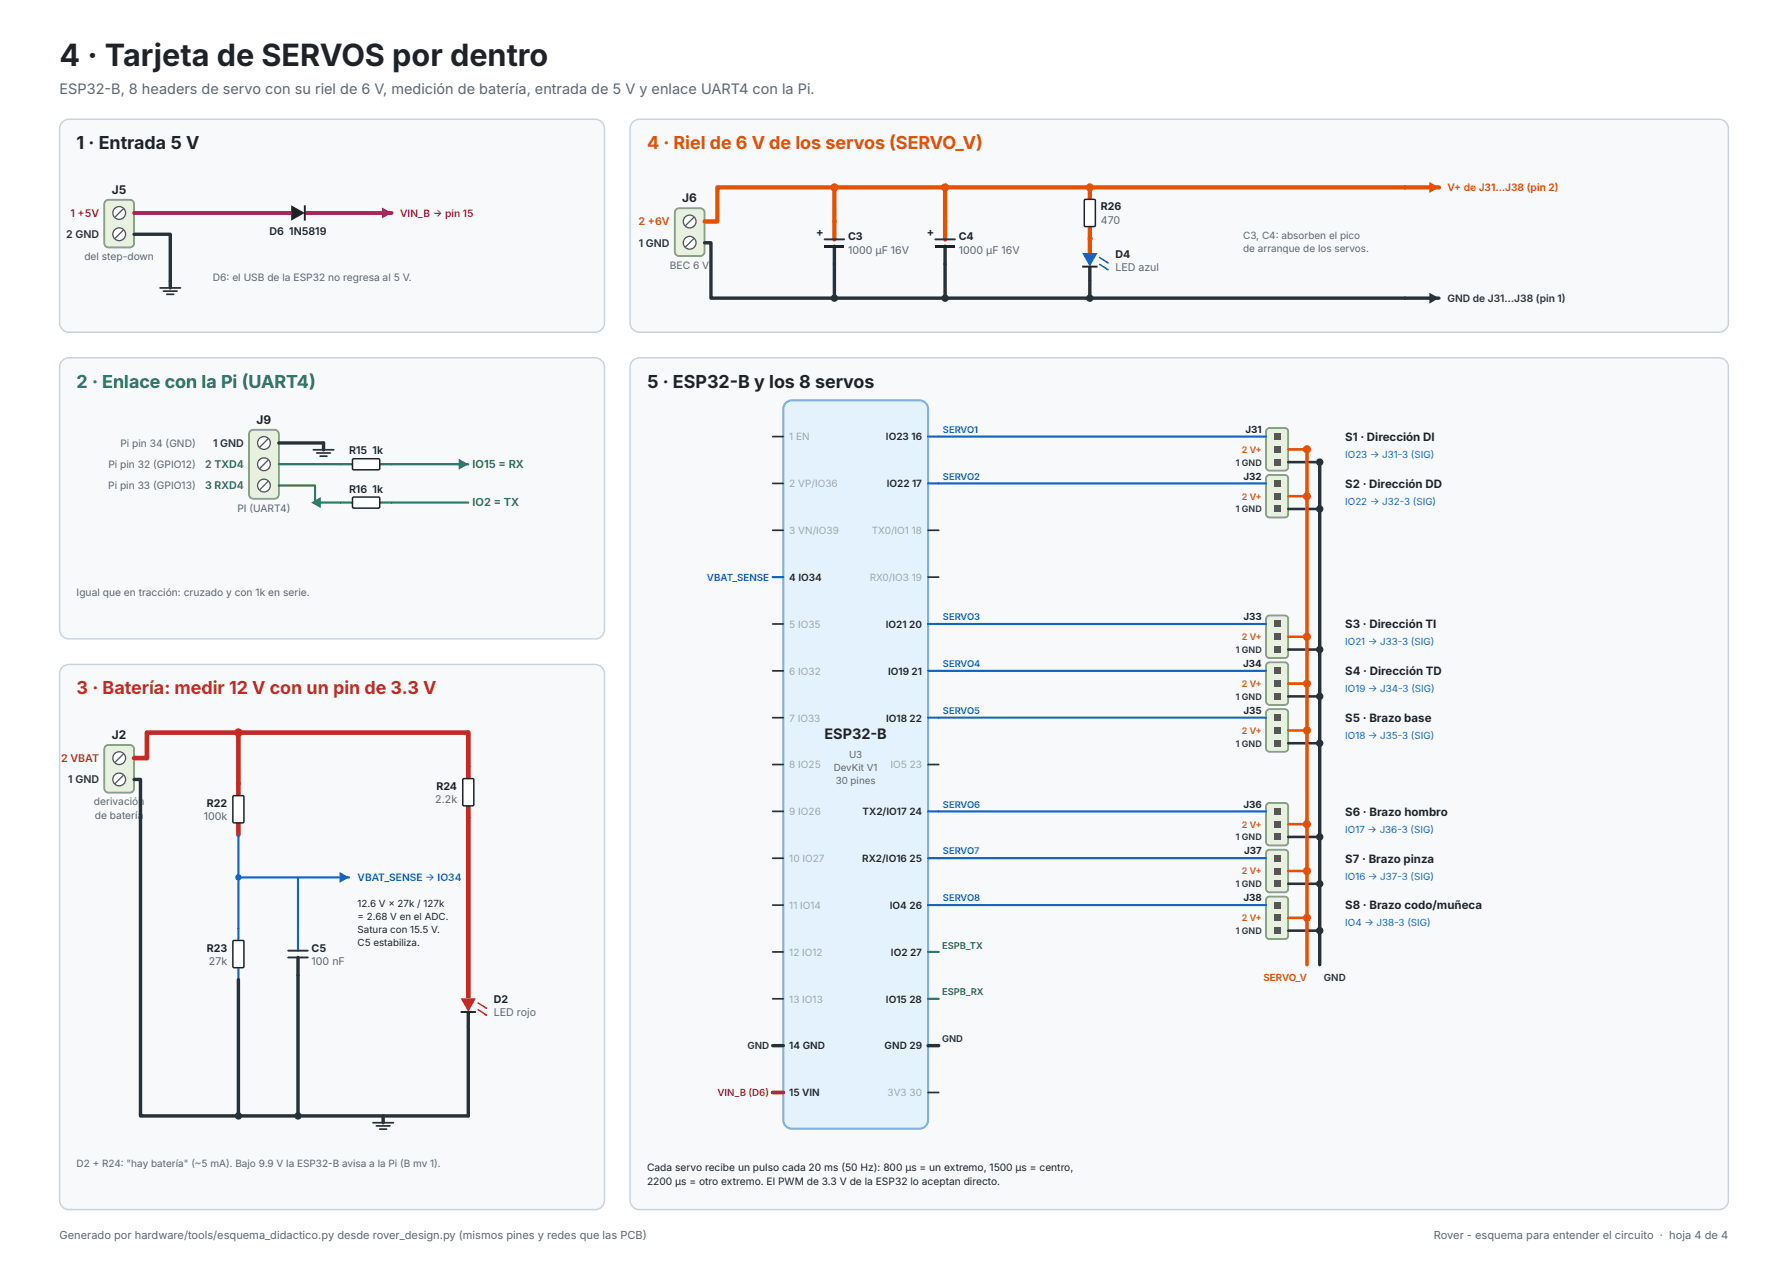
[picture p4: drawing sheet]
<svg xmlns="http://www.w3.org/2000/svg" width="420mm" height="297mm" viewBox="0 0 420 297" stroke-linecap="round" stroke-linejoin="round" font-family="sans-serif">
<path d="M14.6 28.6l1-.5 .6-.1h123.6a2.2 2.2 0 0 1 2.2 2.2v45.6a2.2 2.2 0 0 1-2.2 2.2h-123.6a2.2 2.2 0 0 1-2.2-2.2v-45.6l.1-.6z" fill="#f7f9fb" stroke="#c9d3dc" stroke-width=".35"/>
<path d="M24.8 47.2l.7-.3h5a1 1 0 0 1 1 1v9.2a1 1 0 0 1-1 1h-5a1 1 0 0 1-1-1v-9.2z" fill="#e8f0e0" stroke="#7e9f6a" stroke-width=".4"/>
<circle cx="28" cy="50" r="1.5" fill="#fff" stroke="#555" stroke-width=".3"/>
<path d="M29 49l-2 2z" fill="#000" stroke="#555" stroke-width=".3"/>
<circle cx="28" cy="55" r="1.5" fill="#fff" stroke="#555" stroke-width=".3"/>
<path d="M27 56l2-2z" fill="#000" stroke="#555" stroke-width=".3"/>
<path d="M65 50h3.4M71.6 50h3.4" fill="none" stroke="#ad1457" stroke-width=".9" stroke-linecap="butt"/>
<path d="M68.4 48.2l3.2 1.8-3.2 1.8z" fill="#1f2328"/>
<path d="M71.6 48.2v3.6" fill="none" stroke="#1f2328" stroke-width=".45"/>
<path d="M31.5 50h33.5M75 50h17" fill="none" stroke="#ad1457" stroke-width=".9"/>
<path d="M89.8 48.7l2.2 1.3-2.2 1.3z" fill="#ad1457"/>
<path d="M31.5 55h8.5v12.6" fill="none" stroke="#263238" stroke-width=".8"/>
<path d="M37.6 67.6h4.8M38.4 68.3h3.2M39.2 69.1h1.6" fill="none" stroke="#263238" stroke-width=".4"/>
<path d="M14.6 84.6l1-.5 .6-.1h123.6a2.2 2.2 0 0 1 2.2 2.2v61.6a2.2 2.2 0 0 1-2.2 2.2h-123.6a2.2 2.2 0 0 1-2.2-2.2v-61.6l.1-.6z" fill="#f7f9fb" stroke="#c9d3dc" stroke-width=".35"/>
<path d="M58.8 101.2l.7-.3h5a1 1 0 0 1 1 1v14.2a1 1 0 0 1-1 1h-5a1 1 0 0 1-1-1v-14.2z" fill="#e8f0e0" stroke="#7e9f6a" stroke-width=".4"/>
<circle cx="62" cy="104" r="1.5" fill="#fff" stroke="#555" stroke-width=".3"/>
<path d="M61 105l2-2z" fill="#000" stroke="#555" stroke-width=".3"/>
<circle cx="62" cy="109" r="1.5" fill="#fff" stroke="#555" stroke-width=".3"/>
<path d="M63 108l-2 2z" fill="#000" stroke="#555" stroke-width=".3"/>
<circle cx="62" cy="114" r="1.5" fill="#fff" stroke="#555" stroke-width=".3"/>
<path d="M61 115l2-2z" fill="#000" stroke="#555" stroke-width=".3"/>
<path d="M65.5 104h10.5v1.6" fill="none" stroke="#263238" stroke-width=".8"/>
<path d="M73.6 105.6h4.8M74.4 106.4h3.2M75.2 107.1h1.6" fill="none" stroke="#263238" stroke-width=".4"/>
<path d="M80 109h2.8M89.2 109h2.8" fill="none" stroke="#2e7d32" stroke-width=".5"/>
<path d="M82.8 107.8l.3-.1h6l.1 .3v2.2l-.3 .1h-6l-.1-.3z" fill="#fff" stroke="#1f2328" stroke-width=".35"/>
<path d="M65.5 109h14.5M92 109h18" fill="none" stroke="#2e7d32" stroke-width=".5"/>
<path d="M107.8 107.7l2.2 1.3-2.2 1.3z" fill="#2e7d32"/>
<path d="M80 118h2.8M89.2 118h2.8" fill="none" stroke="#2e7d32" stroke-width=".5"/>
<path d="M82.8 116.8l.3-.1h6l.1 .3v2.2l-.3 .1h-6l-.1-.3z" fill="#fff" stroke="#1f2328" stroke-width=".35"/>
<path d="M65.5 114h8.5v4h6M92 118h18" fill="none" stroke="#2e7d32" stroke-width=".5"/>
<path d="M73.1 118l2.2-1.3v2.6z" fill="#2e7d32"/>
<path d="M14.6 156.6l1-.5 .6-.1h123.6a2.2 2.2 0 0 1 2.2 2.2v123.6a2.2 2.2 0 0 1-2.2 2.2h-123.6a2.2 2.2 0 0 1-2.2-2.2v-123.6l.1-.6z" fill="#f7f9fb" stroke="#c9d3dc" stroke-width=".35"/>
<path d="M24.8 175.2l.7-.3h5a1 1 0 0 1 1 1v9.2a1 1 0 0 1-1 1h-5a1 1 0 0 1-1-1v-9.2z" fill="#e8f0e0" stroke="#7e9f6a" stroke-width=".4"/>
<circle cx="28" cy="178" r="1.5" fill="#fff" stroke="#555" stroke-width=".3"/>
<path d="M29 177l-2 2z" fill="#000" stroke="#555" stroke-width=".3"/>
<circle cx="28" cy="183" r="1.5" fill="#fff" stroke="#555" stroke-width=".3"/>
<path d="M27 184l2-2z" fill="#000" stroke="#555" stroke-width=".3"/>
<path d="M110 172h-75.5v6h-3M56 184v2.8M56 193.2v2.8" fill="none" stroke="#c62828" stroke-width="1.1"/>
<path d="M31.5 183h1.5v79h77" fill="none" stroke="#263238" stroke-width=".8"/>
<path d="M54.7 186.9l.3-.1h2l.3 .1v6l-.1 .3h-2.2l-.3-.1z" fill="#fff" stroke="#1f2328" stroke-width=".35"/>
<path d="M56 172v12" fill="none" stroke="#c62828" stroke-width="1.1"/>
<circle cx="56" cy="172" r=".99" fill="#c62828"/>
<path d="M56 196v10" fill="none" stroke="#1565c0" stroke-width=".5"/>
<circle cx="56" cy="206" r=".75" fill="#1565c0"/>
<path d="M56 218v2.8M56 227.2v2.8" fill="none" stroke="#1565c0" stroke-width=".5"/>
<path d="M54.7 220.9l.3-.1h2l.3 .1v6l-.1 .3h-2.2l-.3-.1z" fill="#fff" stroke="#1f2328" stroke-width=".35"/>
<path d="M56 206v12" fill="none" stroke="#1565c0" stroke-width=".5"/>
<path d="M56 230v32" fill="none" stroke="#263238" stroke-width=".8"/>
<circle cx="56" cy="262" r=".87" fill="#263238"/>
<path d="M56 206h14v17.2" fill="none" stroke="#1565c0" stroke-width=".5"/>
<path d="M70 224.8v37.2" fill="none" stroke="#263238" stroke-width=".8"/>
<path d="M67.7 223.2h4.6M67.7 224.8h4.6" fill="none" stroke="#263238" stroke-width=".45"/>
<circle cx="70" cy="262" r=".87" fill="#263238"/>
<path d="M70 206h12" fill="none" stroke="#1565c0" stroke-width=".5"/>
<path d="M79.8 204.7l2.2 1.3-2.2 1.3z" fill="#1565c0"/>
<path d="M110 180v2.8M110 189.2v2.8" fill="none" stroke="#c62828" stroke-width="1.1"/>
<path d="M108.7 182.9l.3-.1h2l.3 .1v6l-.1 .3h-2.2l-.3-.1z" fill="#fff" stroke="#1f2328" stroke-width=".35"/>
<path d="M110 172v8" fill="none" stroke="#c62828" stroke-width="1.1"/>
<path d="M110 231v3.4" fill="none" stroke="#c62828" stroke-width="1.1" stroke-linecap="butt"/>
<path d="M110 237.6v3.4" fill="none" stroke="#263238" stroke-width=".8" stroke-linecap="butt"/>
<path d="M108.2 234.4h3.6l-1.8 3.2z" fill="#c62828"/>
<path d="M108.2 237.6h3.6" fill="none" stroke="#1f2328" stroke-width=".45"/>
<path d="M112.2 235.4l2.2 1.4z" fill="#000" stroke="#c62828" stroke-width=".35"/>
<path d="M113.5 236l.9 .8h-.5z" fill="#c62828"/>
<path d="M112.2 237l2.2 1.4z" fill="#000" stroke="#c62828" stroke-width=".35"/>
<path d="M113.5 237.6l.9 .8h-.5z" fill="#c62828"/>
<path d="M110 192v39" fill="none" stroke="#c62828" stroke-width="1.1"/>
<path d="M110 241v21M90 262v1.6" fill="none" stroke="#263238" stroke-width=".8"/>
<path d="M87.6 263.6h4.8M88.4 264.4h3.2M89.2 265.1h1.6" fill="none" stroke="#263238" stroke-width=".4"/>
<path d="M148.6 28.6l1-.5 .6-.1h253.6a2.2 2.2 0 0 1 2.2 2.2v45.6a2.2 2.2 0 0 1-2.2 2.2h-253.6a2.2 2.2 0 0 1-2.2-2.2v-45.6l.1-.6z" fill="#f7f9fb" stroke="#c9d3dc" stroke-width=".35"/>
<path d="M158.8 49.2l.7-.3h5a1 1 0 0 1 1 1v9.2a1 1 0 0 1-1 1h-5a1 1 0 0 1-1-1v-9.2z" fill="#e8f0e0" stroke="#7e9f6a" stroke-width=".4"/>
<circle cx="162" cy="52" r="1.5" fill="#fff" stroke="#555" stroke-width=".3"/>
<path d="M161 53l2-2z" fill="#000" stroke="#555" stroke-width=".3"/>
<circle cx="162" cy="57" r="1.5" fill="#fff" stroke="#555" stroke-width=".3"/>
<path d="M163 56l-2 2z" fill="#000" stroke="#555" stroke-width=".3"/>
<path d="M196 52v4.2M330 44h-161.5v8h-3" fill="none" stroke="#e65100" stroke-width="1"/>
<path d="M165.5 57h1.5v13h163M196 57.8v4.2" fill="none" stroke="#263238" stroke-width=".8"/>
<path d="M193.7 56.2h4.6" fill="none" stroke="#263238" stroke-width=".45"/>
<path d="M193.7 57.5h4.6v.7h-4.6z" fill="#1f2328"/>
<path d="M196 44v8" fill="none" stroke="#e65100" stroke-width="1"/>
<path d="M196 62v8" fill="none" stroke="#263238" stroke-width=".8"/>
<circle cx="196" cy="44" r=".95" fill="#e65100"/>
<circle cx="196" cy="70" r=".87" fill="#263238"/>
<path d="M222 52v4.2" fill="none" stroke="#e65100" stroke-width="1"/>
<path d="M222 57.8v4.2" fill="none" stroke="#263238" stroke-width=".8"/>
<path d="M219.7 56.2h4.6" fill="none" stroke="#263238" stroke-width=".45"/>
<path d="M219.7 57.5h4.6v.7h-4.6z" fill="#1f2328"/>
<path d="M222 44v8" fill="none" stroke="#e65100" stroke-width="1"/>
<path d="M222 62v8" fill="none" stroke="#263238" stroke-width=".8"/>
<circle cx="222" cy="44" r=".95" fill="#e65100"/>
<circle cx="222" cy="70" r=".87" fill="#263238"/>
<path d="M256 44v2.8M256 53.2v2.8" fill="none" stroke="#e65100" stroke-width="1"/>
<path d="M254.8 46.8h2.2l.3 .1v6l-.1 .3h-2.2l-.3-.1v-6z" fill="#fff" stroke="#1f2328" stroke-width=".35"/>
<g fill="#e65100">
<circle cx="256" cy="44" r=".5"/>
<circle cx="256" cy="44" r=".95"/>
</g>
<path d="M256 56v3.4" fill="none" stroke="#e65100" stroke-width="1" stroke-linecap="butt"/>
<path d="M256 62.6v3.4" fill="none" stroke="#263238" stroke-width=".8" stroke-linecap="butt"/>
<path d="M254.2 59.4h3.6l-1.8 3.2z" fill="#1565c0"/>
<path d="M254.2 62.6h3.6" fill="none" stroke="#1f2328" stroke-width=".45"/>
<path d="M258.2 60.4l2.2 1.4z" fill="#000" stroke="#1565c0" stroke-width=".35"/>
<path d="M259.5 61l.9 .8h-.5z" fill="#1565c0"/>
<path d="M258.2 62l2.2 1.4z" fill="#000" stroke="#1565c0" stroke-width=".35"/>
<path d="M259.5 62.6l.9 .8h-.5z" fill="#1565c0"/>
<circle cx="256" cy="56" r=".5" fill="#e65100"/>
<path d="M256 66v4" fill="none" stroke="#263238" stroke-width=".8"/>
<circle cx="256" cy="70" r=".87" fill="#263238"/>
<path d="M330 44h8" fill="none" stroke="#e65100" stroke-width="1"/>
<path d="M335.8 42.7l2.2 1.3-2.2 1.3z" fill="#e65100"/>
<path d="M330 70h8" fill="none" stroke="#263238" stroke-width=".8"/>
<path d="M335.8 68.7l2.2 1.3-2.2 1.3z" fill="#263238"/>
<path d="M148.6 84.6l1-.5 .6-.1h253.6a2.2 2.2 0 0 1 2.2 2.2v195.6a2.2 2.2 0 0 1-2.2 2.2h-253.6a2.2 2.2 0 0 1-2.2-2.2v-195.6l.1-.6z" fill="#f7f9fb" stroke="#c9d3dc" stroke-width=".35"/>
<path d="M184.6 94.6l.9-.5 .5-.1h30a2 2 0 0 1 2 2v167a2 2 0 0 1-2 2h-30a2 2 0 0 1-2-2v-167l.1-.5z" fill="#e3f2fd" stroke="#7fb1e3" stroke-width=".5"/>
<g fill="none" stroke="#263238" stroke-width=".4">
<path d="M181.5 102.5h2.5M181.5 113.5h2.5M181.5 124.5h2.5M218 124.5h2.5M218 135.5h2.5M181.5 146.5h2.5M181.5 157.5h2.5M181.5 168.5h2.5M181.5 179.5h2.5M218 179.5h2.5M181.5 190.5h2.5M181.5 201.5h2.5"/>
<path d="M181.5 212.5h2.5M181.5 223.5h2.5M181.5 234.5h2.5M218 256.5h2.5"/>
</g>
<path d="M218 102.5h2.5M218 113.5h2.5M181.5 135.5h2.5M218 146.5h2.5M218 157.5h2.5M218 168.5h2.5M218 190.5h2.5M218 201.5h2.5M218 212.5h2.5" fill="none" stroke="#1565c0" stroke-width=".5"/>
<path d="M181.5 245.5h2.5M218 245.5h2.5" fill="none" stroke="#263238" stroke-width=".8"/>
<path d="M181.5 256.5h2.5" fill="none" stroke="#ad1457" stroke-width=".9"/>
<path d="M218 223.5h2.5M218 234.5h2.5" fill="none" stroke="#2e7d32" stroke-width=".5"/>
<path d="M297.6 100.7l.6-.2h3.6a.8 .8 0 0 1 .8 .8v8.4a.8 .8 0 0 1-.8 .8h-3.6a.8 .8 0 0 1-.8-.8v-8.4z" fill="#e8f0e0" stroke="#7e9f6a" stroke-width=".4"/>
<g fill="#555">
<path d="M299.2 101.7h1.6v1.6h-1.6z"/>
<path d="M299.2 104.7h1.6v1.6h-1.6z"/>
</g>
<path d="M302.6 105.5h4.4" fill="none" stroke="#e65100" stroke-width=".6"/>
<circle cx="307" cy="105.5" r=".95" fill="#e65100"/>
<path d="M299.2 107.7h1.6v1.6h-1.6z" fill="#555"/>
<path d="M302.6 108.5h7.4" fill="none" stroke="#263238" stroke-width=".6"/>
<circle cx="310" cy="108.5" r=".87" fill="#263238"/>
<path d="M220.5 102.5h76.9" fill="none" stroke="#1565c0" stroke-width=".5"/>
<path d="M297.6 111.7l.6-.2h3.6a.8 .8 0 0 1 .8 .8v8.4a.8 .8 0 0 1-.8 .8h-3.6a.8 .8 0 0 1-.8-.8v-8.4z" fill="#e8f0e0" stroke="#7e9f6a" stroke-width=".4"/>
<g fill="#555">
<path d="M299.2 112.7h1.6v1.6h-1.6z"/>
<path d="M299.2 115.7h1.6v1.6h-1.6z"/>
</g>
<path d="M302.6 116.5h4.4" fill="none" stroke="#e65100" stroke-width=".6"/>
<circle cx="307" cy="116.5" r=".95" fill="#e65100"/>
<path d="M299.2 118.7h1.6v1.6h-1.6z" fill="#555"/>
<path d="M302.6 119.5h7.4" fill="none" stroke="#263238" stroke-width=".6"/>
<circle cx="310" cy="119.5" r=".87" fill="#263238"/>
<path d="M220.5 113.5h76.9" fill="none" stroke="#1565c0" stroke-width=".5"/>
<path d="M297.6 144.7l.6-.2h3.6a.8 .8 0 0 1 .8 .8v8.4a.8 .8 0 0 1-.8 .8h-3.6a.8 .8 0 0 1-.8-.8v-8.4z" fill="#e8f0e0" stroke="#7e9f6a" stroke-width=".4"/>
<g fill="#555">
<path d="M299.2 145.7h1.6v1.6h-1.6z"/>
<path d="M299.2 148.7h1.6v1.6h-1.6z"/>
</g>
<path d="M302.6 149.5h4.4" fill="none" stroke="#e65100" stroke-width=".6"/>
<circle cx="307" cy="149.5" r=".95" fill="#e65100"/>
<path d="M299.2 151.7h1.6v1.6h-1.6z" fill="#555"/>
<path d="M302.6 152.5h7.4" fill="none" stroke="#263238" stroke-width=".6"/>
<circle cx="310" cy="152.5" r=".87" fill="#263238"/>
<path d="M220.5 146.5h76.9" fill="none" stroke="#1565c0" stroke-width=".5"/>
<path d="M297.6 155.7l.6-.2h3.6a.8 .8 0 0 1 .8 .8v8.4a.8 .8 0 0 1-.8 .8h-3.6a.8 .8 0 0 1-.8-.8v-8.4z" fill="#e8f0e0" stroke="#7e9f6a" stroke-width=".4"/>
<g fill="#555">
<path d="M299.2 156.7h1.6v1.6h-1.6z"/>
<path d="M299.2 159.7h1.6v1.6h-1.6z"/>
</g>
<path d="M302.6 160.5h4.4" fill="none" stroke="#e65100" stroke-width=".6"/>
<circle cx="307" cy="160.5" r=".95" fill="#e65100"/>
<path d="M299.2 162.7h1.6v1.6h-1.6z" fill="#555"/>
<path d="M302.6 163.5h7.4" fill="none" stroke="#263238" stroke-width=".6"/>
<circle cx="310" cy="163.5" r=".87" fill="#263238"/>
<path d="M220.5 157.5h76.9" fill="none" stroke="#1565c0" stroke-width=".5"/>
<path d="M297.6 166.7l.6-.2h3.6a.8 .8 0 0 1 .8 .8v8.4a.8 .8 0 0 1-.8 .8h-3.6a.8 .8 0 0 1-.8-.8v-8.4z" fill="#e8f0e0" stroke="#7e9f6a" stroke-width=".4"/>
<g fill="#555">
<path d="M299.2 167.7h1.6v1.6h-1.6z"/>
<path d="M299.2 170.7h1.6v1.6h-1.6z"/>
</g>
<path d="M302.6 171.5h4.4" fill="none" stroke="#e65100" stroke-width=".6"/>
<circle cx="307" cy="171.5" r=".95" fill="#e65100"/>
<path d="M299.2 173.7h1.6v1.6h-1.6z" fill="#555"/>
<path d="M302.6 174.5h7.4" fill="none" stroke="#263238" stroke-width=".6"/>
<circle cx="310" cy="174.5" r=".87" fill="#263238"/>
<path d="M220.5 168.5h76.9" fill="none" stroke="#1565c0" stroke-width=".5"/>
<path d="M297.6 188.7l.6-.2h3.6a.8 .8 0 0 1 .8 .8v8.4a.8 .8 0 0 1-.8 .8h-3.6a.8 .8 0 0 1-.8-.8v-8.4z" fill="#e8f0e0" stroke="#7e9f6a" stroke-width=".4"/>
<g fill="#555">
<path d="M299.2 189.7h1.6v1.6h-1.6z"/>
<path d="M299.2 192.7h1.6v1.6h-1.6z"/>
</g>
<path d="M302.6 193.5h4.4" fill="none" stroke="#e65100" stroke-width=".6"/>
<circle cx="307" cy="193.5" r=".95" fill="#e65100"/>
<path d="M299.2 195.7h1.6v1.6h-1.6z" fill="#555"/>
<path d="M302.6 196.5h7.4" fill="none" stroke="#263238" stroke-width=".6"/>
<circle cx="310" cy="196.5" r=".87" fill="#263238"/>
<path d="M220.5 190.5h76.9" fill="none" stroke="#1565c0" stroke-width=".5"/>
<path d="M297.6 199.7l.6-.2h3.6a.8 .8 0 0 1 .8 .8v8.4a.8 .8 0 0 1-.8 .8h-3.6a.8 .8 0 0 1-.8-.8v-8.4z" fill="#e8f0e0" stroke="#7e9f6a" stroke-width=".4"/>
<g fill="#555">
<path d="M299.2 200.7h1.6v1.6h-1.6z"/>
<path d="M299.2 203.7h1.6v1.6h-1.6z"/>
</g>
<path d="M302.6 204.5h4.4" fill="none" stroke="#e65100" stroke-width=".6"/>
<circle cx="307" cy="204.5" r=".95" fill="#e65100"/>
<path d="M299.2 206.7h1.6v1.6h-1.6z" fill="#555"/>
<path d="M302.6 207.5h7.4" fill="none" stroke="#263238" stroke-width=".6"/>
<circle cx="310" cy="207.5" r=".87" fill="#263238"/>
<path d="M220.5 201.5h76.9" fill="none" stroke="#1565c0" stroke-width=".5"/>
<path d="M297.6 210.7l.6-.2h3.6a.8 .8 0 0 1 .8 .8v8.4a.8 .8 0 0 1-.8 .8h-3.6a.8 .8 0 0 1-.8-.8v-8.4z" fill="#e8f0e0" stroke="#7e9f6a" stroke-width=".4"/>
<g fill="#555">
<path d="M299.2 211.7h1.6v1.6h-1.6z"/>
<path d="M299.2 214.7h1.6v1.6h-1.6z"/>
</g>
<path d="M302.6 215.5h4.4" fill="none" stroke="#e65100" stroke-width=".6"/>
<circle cx="307" cy="215.5" r=".95" fill="#e65100"/>
<path d="M299.2 217.7h1.6v1.6h-1.6z" fill="#555"/>
<path d="M302.6 218.5h7.4" fill="none" stroke="#263238" stroke-width=".6"/>
<circle cx="310" cy="218.5" r=".87" fill="#263238"/>
<path d="M220.5 212.5h76.9" fill="none" stroke="#1565c0" stroke-width=".5"/>
<path d="M307 105.5v121" fill="none" stroke="#e65100" stroke-width=".8"/>
<path d="M310 108.5v118" fill="none" stroke="#263238" stroke-width=".8"/>
<text font-size="7.2" fill="#1f2328" x="14" y="15.5">4 · Tarjeta de SERVOS por dentro</text>
<g font-size="4.2" fill="#1f2328">
<text x="18" y="35">1 · Entrada 5 V</text>
<text x="152" y="91">5 · ESP32-B y los 8 servos</text>
</g>
<text font-size="4.2" fill="#e65100" x="152" y="35">4 · Riel de 6 V de los servos (SERVO_V)</text>
<text font-size="4.2" fill="#2e7d32" x="18" y="91">2 · Enlace con la Pi (UART4)</text>
<text font-size="4.2" fill="#c62828" x="18" y="163">3 · Batería: medir 12 V con un pin de 3.3 V</text>
<text font-size="3.4" fill="#5b6573" x="14" y="22">ESP32-B, 8 headers de servo con su riel de 6 V, medición de batería, entrada de 5 V y enlace UART4 con la Pi.</text>
<text font-size="3.4" fill="#1f2328" x="193.7" y="173.5">ESP32-B</text>
<g font-size="2.8" fill="#1f2328">
<text x="26.3" y="45.5">J5</text>
<text x="160.3" y="47.5">J6</text>
<text x="60.3" y="99.5">J9</text>
<text x="26.3" y="173.5">J2</text>
</g>
<g font-size="2.7" fill="#1f2328">
<text x="316" y="103.5">S1 · Dirección DI</text>
<text x="316" y="114.5">S2 · Dirección DD</text>
<text x="316" y="147.5">S3 · Dirección TI</text>
<text x="316" y="158.5">S4 · Dirección TD</text>
<text x="316" y="169.5">S5 · Brazo base</text>
<text x="316" y="191.5">S6 · Brazo hombro</text>
<text x="316" y="202.5">S7 · Brazo pinza</text>
<text x="316" y="213.5">S8 · Brazo codo/muñeca</text>
</g>
<g font-size="2.6" fill="#1f2328">
<text x="191.7" y="55.4">+</text>
<text x="217.7" y="55.4">+</text>
</g>
<g font-size="2.6" fill="#2e7d32">
<text x="111" y="109.9">IO15 = RX</text>
<text x="111" y="118.9">IO2 = TX</text>
</g>
<g font-size="2.6" fill="#5b6573">
<text x="14" y="291">Generado por hardware/tools/esquema_didactico.py desde rover_design.py (mismos pines y redes que las PCB)</text>
<text x="336.8" y="291">Rover - esquema para entender el circuito · hoja 4 de 4</text>
</g>
<text font-size="2.5" fill="#ad1457" x="16.5" y="50.9">1 +5V</text>
<text font-size="2.5" fill="#e65100" x="150" y="52.9">2 +6V</text>
<g font-size="2.5" fill="#1f2328">
<text x="258.6" y="49.4">R26</text>
<text x="63.3" y="55.2">D6 1N5819</text>
<text x="199.2" y="56.4">C3</text>
<text x="225.2" y="56.4">C4</text>
<text x="262" y="60.6">D4</text>
<text x="82" y="106.7">R15 1k</text>
<text x="82" y="115.7">R16 1k</text>
<text x="102.5" y="185.4">R24</text>
<text x="48.6" y="189.4">R22</text>
<text x="48.6" y="223.4">R23</text>
<text x="73.2" y="223.4">C5</text>
<text x="116" y="235.6">D2</text>
</g>
<g font-size="2.5" fill="#5b6573">
<text x="258.6" y="52.6">470</text>
<text x="199.2" y="59.6">1000 µF 16V</text>
<text x="225.2" y="59.6">1000 µF 16V</text>
<text x="262" y="63.6">LED azul</text>
<text x="102.3" y="188.6">2.2k</text>
<text x="47.9" y="192.6">100k</text>
<text x="49.1" y="226.6">27k</text>
<text x="73.2" y="226.6">100 nF</text>
<text x="116" y="238.6">LED rojo</text>
</g>
<g font-size="2.5" fill="#263238">
<text x="15.5" y="55.9">2 GND</text>
<text x="150" y="57.9">1 GND</text>
<text x="50" y="104.9">1 GND</text>
<text x="16" y="183.9">1 GND</text>
</g>
<g font-size="2.5" fill="#2e7d32">
<text x="48.2" y="109.9">2 TXD4</text>
<text x="48.2" y="114.9">3 RXD4</text>
</g>
<text font-size="2.5" fill="#c62828" x="14.4" y="178.9">2 VBAT</text>
<text font-size="2.4" fill="#e65100" x="340" y="44.8">V+ de J31…J38 (pin 2)</text>
<text font-size="2.4" fill="#ad1457" x="94" y="50.8">VIN_B → pin 15</text>
<g font-size="2.4" fill="#5b6573">
<text x="19.8" y="61.1">del step-down</text>
<text x="157.4" y="63.1">BEC 6 V</text>
<text x="50" y="66">D6: el USB de la ESP32 no regresa al 5 V.</text>
<text x="28.3" y="104.9">Pi pin 34 (GND)</text>
<text x="25.4" y="109.9">Pi pin 32 (GPIO12)</text>
<text x="25.4" y="114.9">Pi pin 33 (GPIO13)</text>
<text x="55.8" y="120.1">PI (UART4)</text>
<text x="18" y="140">Igual que en tracción: cruzado y con 1k en serie.</text>
<text x="22.1" y="189.1">derivación</text>
<text x="22.3" y="192.3">de batería</text>
</g>
<text font-size="2.4" fill="#263238" x="340" y="70.8">GND de J31…J38 (pin 1)</text>
<text font-size="2.4" fill="#1565c0" x="84" y="206.8">VBAT_SENSE → IO34</text>
<g font-size="2.4" fill="#1f2328">
<text x="152" y="275">Cada servo recibe un pulso cada 20 ms (50 Hz): 800 µs = un extremo, 1500 µs = centro,</text>
<text x="152" y="278.2">2200 µs = otro extremo. El PWM de 3.3 V de la ESP32 lo aceptan directo.</text>
</g>
<g font-size="2.3" fill="#5b6573">
<text x="292" y="56">C3, C4: absorben el pico</text>
<text x="292" y="59.1">de arranque de los servos.</text>
<text x="199.4" y="178">U3</text>
<text x="195.8" y="181">DevKit V1</text>
<text x="196.3" y="184.1">30 pines</text>
<text x="18" y="274">D2 + R24: &quot;hay batería&quot; (~5 mA). Bajo 9.9 V la ESP32-B avisa a la Pi (B mv 1).</text>
</g>
<g font-size="2.3" fill="#1f2328">
<text x="292.6" y="101.6">J31</text>
<text x="208.1" y="103.4">IO23 16</text>
<text x="292.1" y="112.6">J32</text>
<text x="208.3" y="114.4">IO22 17</text>
<text x="185.4" y="136.4">4 IO34</text>
<text x="208.1" y="147.4">IO21 20</text>
<text x="292.1" y="145.6">J33</text>
<text x="208.6" y="158.4">IO19 21</text>
<text x="292" y="156.6">J34</text>
<text x="292.1" y="167.6">J35</text>
<text x="208.1" y="169.4">IO18 22</text>
<text x="202.6" y="191.4">TX2/IO17 24</text>
<text x="292.1" y="189.6">J36</text>
<text x="202.5" y="202.4">RX2/IO16 25</text>
<text x="292.2" y="200.6">J37</text>
<text x="84" y="213">12.6 V × 27k / 127k</text>
<text x="209" y="213.4">IO4 26</text>
<text x="292.1" y="211.6">J38</text>
<text x="84" y="216">= 2.68 V en el ADC.</text>
<text x="84" y="219.1">Satura con 15.5 V.</text>
<text x="84" y="222.1">C5 estabiliza.</text>
<text x="209.3" y="224.4">IO2 27</text>
<text x="208.1" y="235.4">IO15 28</text>
<text x="185.4" y="246.4">14 GND</text>
<text x="207.8" y="246.4">GND 29</text>
<text x="185.4" y="257.4">15 VIN</text>
</g>
<g font-size="2.3" fill="#9aa5b1">
<text x="185.4" y="103.4">1 EN</text>
<text x="185.4" y="114.4">2 VP/IO36</text>
<text x="185.4" y="125.4">3 VN/IO39</text>
<text x="204.8" y="125.4">TX0/IO1 18</text>
<text x="204.3" y="136.4">RX0/IO3 19</text>
<text x="185.4" y="147.4">5 IO35</text>
<text x="185.4" y="158.4">6 IO32</text>
<text x="185.4" y="169.4">7 IO33</text>
<text x="185.4" y="180.4">8 IO25</text>
<text x="209.2" y="180.4">IO5 23</text>
<text x="185.4" y="191.4">9 IO26</text>
<text x="185.4" y="202.4">10 IO27</text>
<text x="185.4" y="213.4">11 IO14</text>
<text x="185.4" y="224.4">12 IO12</text>
<text x="185.4" y="235.4">13 IO13</text>
<text x="208.5" y="257.4">3V3 30</text>
</g>
<g font-size="2.3" fill="#1565c0">
<text x="316" y="107.5">IO23 → J31-3 (SIG)</text>
<text x="316" y="118.5">IO22 → J32-3 (SIG)</text>
<text x="166" y="136.4">VBAT_SENSE</text>
<text x="316" y="151.5">IO21 → J33-3 (SIG)</text>
<text x="316" y="162.5">IO19 → J34-3 (SIG)</text>
<text x="316" y="173.5">IO18 → J35-3 (SIG)</text>
<text x="316" y="195.5">IO17 → J36-3 (SIG)</text>
<text x="316" y="206.5">IO16 → J37-3 (SIG)</text>
<text x="316" y="217.5">IO4 → J38-3 (SIG)</text>
</g>
<text font-size="2.3" fill="#e65100" x="296.8" y="230.3">SERVO_V</text>
<g font-size="2.3" fill="#263238">
<text x="311" y="230.3">GND</text>
<text x="175.6" y="246.4">GND</text>
</g>
<text font-size="2.3" fill="#ad1457" x="168.5" y="257.4">VIN_B (D6)</text>
<g font-size="2.2" fill="#1565c0">
<text x="221.5" y="101.6">SERVO1</text>
<text x="221.5" y="112.6">SERVO2</text>
<text x="221.5" y="145.6">SERVO3</text>
<text x="221.5" y="156.6">SERVO4</text>
<text x="221.5" y="167.6">SERVO5</text>
<text x="221.5" y="189.6">SERVO6</text>
<text x="221.5" y="200.6">SERVO7</text>
<text x="221.5" y="211.6">SERVO8</text>
</g>
<g font-size="2.2" fill="#2e7d32">
<text x="221.3" y="222.7">ESPB_TX</text>
<text x="221.3" y="233.7">ESPB_RX</text>
</g>
<text font-size="2.2" fill="#263238" x="221.3" y="244.7">GND</text>
<g font-size="2.1" fill="#e65100">
<text x="291.7" y="106.3">2 V+</text>
<text x="291.7" y="117.3">2 V+</text>
<text x="291.7" y="150.3">2 V+</text>
<text x="291.7" y="161.3">2 V+</text>
<text x="291.7" y="172.3">2 V+</text>
<text x="291.7" y="194.3">2 V+</text>
<text x="291.7" y="205.3">2 V+</text>
<text x="291.7" y="216.3">2 V+</text>
</g>
<g font-size="2.1" fill="#263238">
<text x="290.3" y="109.3">1 GND</text>
<text x="290.3" y="120.3">1 GND</text>
<text x="290.3" y="153.3">1 GND</text>
<text x="290.3" y="164.3">1 GND</text>
<text x="290.3" y="175.3">1 GND</text>
<text x="290.3" y="197.3">1 GND</text>
<text x="290.3" y="208.3">1 GND</text>
<text x="290.3" y="219.3">1 GND</text>
</g>
</svg>
